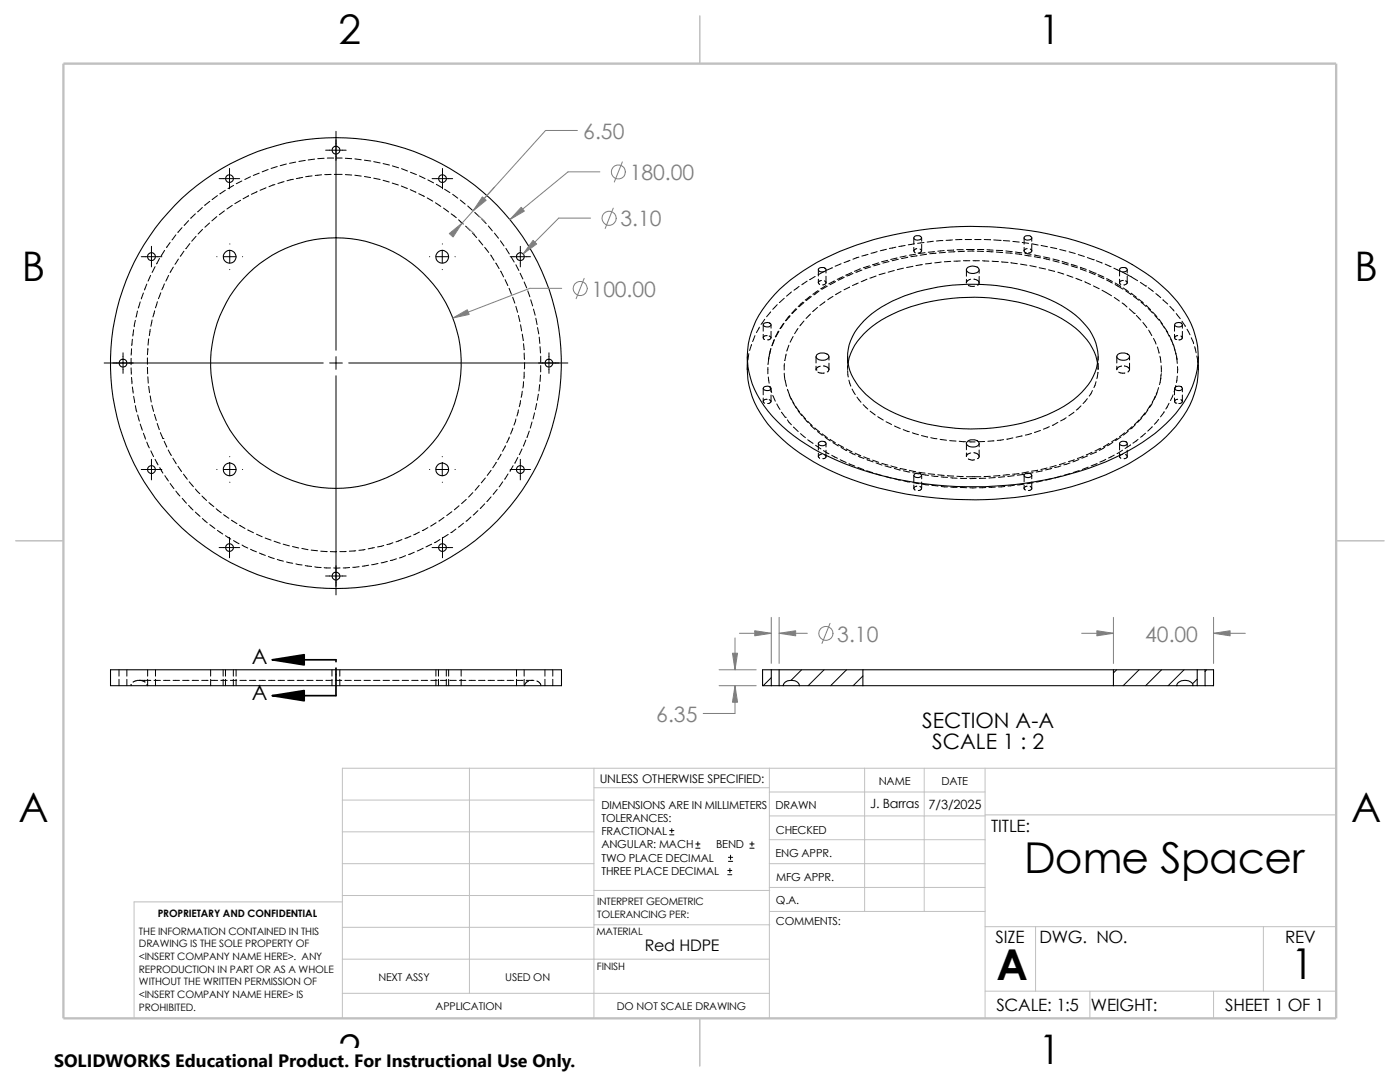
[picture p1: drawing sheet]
<svg xmlns="http://www.w3.org/2000/svg" width="279mm" height="216mm" viewBox="0 0 279 216" stroke-linecap="round" stroke-linejoin="round" font-family="sans-serif">
<g fill="none" stroke="#c0c0c0" stroke-width=".2">
<path d="M68.3 159.6h50.2M93.7 153.3v44.9M118.5 157.2h35M118.5 153.3v49.9M153.5 153.3v49.9M153.5 158h43.1M172.6 153.3v28.6M184.4 153.3v28.6M196.6 153.3v49.9M266.7 153.3h-198.4v49.9M68.3 178.7h50.2M68.3 172.3h50.2"/>
<path d="M68.3 166h50.2M68.3 180h-41.5v23.2M118.5 177.7h35.1M153.5 172.3h43.1M153.5 177.1h43.1M153.5 167.6h43.1M153.5 162.8h43.1M196.6 162.6h70.1M68.3 185h50.2M68.3 191.4h85.2M68.3 198.2h85.2M118.5 184.5h35.1"/>
<path d="M153.6 181.9h43M196.6 197.8h70.1M196.6 184.9h70.1M206.7 184.9v12.9M217.5 197.8v5.4M242.2 197.8v5.4M252.1 184.9v12.9"/>
</g>
<path d="M139.7 3.2v9.5M3.1 107.9h9.6M266.7 107.9h9.5M139.7 203.2v9.5" fill="none" stroke="#c0c0c0" stroke-width=".21"/>
<path d="M12.7 12.7h254v190.5h-254z" fill="none" stroke="#c0c0c0" stroke-width=".47"/>
<g fill="none" stroke="#000" stroke-width=".2">
<path d="M43.4 39l-1.1 .8M43.7 35.6h4.1M45 38l-1.1 .7M45.8 33.6v4.1M46.6 37l-1.1 .6M48 40l-1.1 .6M48.3 36.1l-1.1 .6M49.6 39l-1.1 .7M50 35.3l-1.1 .5M51.3 38.2l-1.1 .6M51.7 34.5l-1.2 .5M53.1 37.5l-1.2 .5"/>
<path d="M53.5 33.8l-1.2 .5M54.9 36.8l-1.2 .5M55.3 33.2l-1.2 .4M56.7 36.2l-1.2 .4M57.1 32.7l-1.2 .4M58.5 35.8l-1.2 .3M59 32.3l-1.2 .3M60.4 35.4l-1.3 .2M60.9 32l-1.3 .2M62.3 35.1l-1.3 .2M62.8 31.7l-1.3 .2M64.2 34.9l-1.3 .1"/>
<path d="M64.7 31.6l-1.3 .1M65 30h4.1M65.3 31.5h1.3M66.1 34.8h-1.3M66.7 34.8h1.6M67.1 31.5h1.2M67.1 26.2v43.7M68.9 31.6l1.3 .1M68.9 34.8l1.3 .1M70.8 31.7l1.3 .2M70.8 35l1.3 .1M72.7 32l1.3 .1"/>
<path d="M72.7 35.2l1.3 .2M74.6 32.3l1.3 .2M74.6 35.6l1.3 .2M76.5 32.6l1.2 .3M76.5 36l1.2 .3M78.3 36.5l1.2 .4M78.3 33.1l1.2 .4M80.1 37.1l1.2 .5M80.1 33.7l1.2 .4M81.9 37.8l1.1 .6M81.9 34.4l1.2 .4M83.6 38.7l1.1 .5"/>
<path d="M83.7 35.1l1.1 .5M85.3 39.5l1.1 .6M85.4 35.9l1.1 .6M86.2 35.6h4.1M87.1 36.8l1.1 .6M88.3 33.6v4.1M88.7 37.8l1.1 .6M90.3 38.8l1.1 .7M91.9 39.9l.9 .8M28.2 51.2h4.1M28.6 58.5l-.4 1.1M29.3 56.7l-.5 1.2"/>
<path d="M30.1 54.9l-.6 1.2M30.2 49.1v4.2M30.9 53.2l-.5 1.2M31.8 51.6l-.6 1.1M32.1 58.4l-.5 1.2M32.8 56.6l-.5 1.2M32.9 50l-.7 1M33.7 54.9l-.6 1.2M34 48.4l-.8 1M34.6 53.3l-.6 1.1M35.1 46.9l-.8 1M35.6 51.7l-.7 1"/>
<path d="M36.3 45.4l-.8 1M36.7 50.1l-.7 1M37.6 44l-.9 1M37.9 48.6l-.8 1M39 42.7l-.9 .9M39.1 47.2l-.8 .9M40.4 41.4l-.9 .8M40.4 45.8l-.9 .9M41.8 44.5l-.9 .8M41.9 40.2l-1 .8M43.3 43.2l-1 .9M43.3 51.2h.1"/>
<path d="M44.6 51.2h2.5M44.8 42.1l-1 .7M45.8 48.7h.1M45.8 50v2.5M45.8 53.8h.1M46.4 41l-1.1 .7M48.4 51.2h.1M85.7 51.2h.1M86.9 40.5l1.1 .7M87 51.2h2.5M88.3 48.7h.1M88.3 50v2.5"/>
<path d="M88.3 53.8h.1M88.5 41.5l1 .8M90 42.7l1.1 .7M90.8 51.2h.1M91.5 43.9l1 .8M92.9 45.1l1 .9M93.3 41.1l1 .9M94.3 46.5l.8 .9M94.7 42.4l1 .9M95.5 47.9l.9 1M96.1 43.7l.9 .9M96.7 49.4l.8 1"/>
<path d="M97.5 45.1l.8 1M97.9 50.9l.7 1M98.7 46.5l.8 1M98.9 52.5l.7 1.1M99.9 48l.7 1.1M99.9 54.1l.6 1.1M100.8 55.8l.5 1.2M101 49.6l.6 1.1M101.6 57.5l.5 1.2M101.8 51.2h4.1M102 51.2l.6 1.1M102.3 59.3l.4 1.2"/>
<path d="M103 52.8l.5 1.2M103.8 54.5l.6 1.2M103.8 49.1v4.2M104.6 56.3l.5 1.1M105.3 58l.4 1.2M105.9 59.8l.4 1.2M156.5 59.5l-1 .9M157.9 58.3l-.9 .8M159.5 57.1l-1 .8M161.1 56.1l-1.1 .7M161.7 59.1l-1 .8M161.9 59.2l-1 .8"/>
<path d="M162.7 55.2l-1.1 .6M163.2 58l-1 .7M163.3 53.8v1.3M163.3 55.7v.7l.3 .3M163.4 58.1l-1 .7M163.9 56l-.6 .3M164.4 54.2l-1.1 .6M164.5 56l.3 .3M164.8 53.8v.7M164.8 55.1v1.4l-.6 .4M164.8 57l-1 .6M165.1 57.1l-1.1 .6"/>
<path d="M166.1 53.4l-1.2 .5M166.2 59.1l-1 .7M166.5 56l-1.1 .6M166.8 56.2l-1.1 .6M167.9 52.6l-1.2 .5M167.9 58.2l-1.1 .6M168.2 55.2l-1.1 .6M168.5 55.3l-1.2 .6M169.5 57.3l-1.1 .5M169.6 51.9l-1.2 .5M170 54.4l-1.2 .5M170.2 54.6l-1.2 .5"/>
<path d="M171.3 56.5l-1.2 .5M171.4 51.3l-1.2 .4M171.7 53.6l-1.2 .5M172 53.9l-1.2 .5M173 55.7l-1.1 .5M173.2 50.8l-1.2 .3M173.5 53l-1.2 .4M173.8 53.3l-1.2 .3M174.8 55.1l-1.2 .4M175 50.2l-1.2 .3M175.3 52.5l-1.2 .3M175.6 52.7l-1.2 .3"/>
<path d="M176.7 54.5l-1.3 .3M176.9 49.7l-1.2 .3M177.2 51.9l-1.3 .3M177.4 52.2l-1.2 .3M178.5 54l-1.3 .3M178.8 49.3l-1.3 .3M179 51.5l-1.2 .3M179.3 51.7l-1.2 .3M180.3 53.5l-1.2 .3M180.6 49l-1.2 .2M180.8 51.1l-1.2 .2M181.1 51.3l-1.2 .3"/>
<path d="M182.2 53.1l-1.3 .3M182.4 47.5v1.2M182.4 49.4v.6M182.5 48.6l-1.2 .3M182.6 50.4h.1M182.8 50.7l-1.3 .2M183 49.6l-.5 .2a.35 .35 0 0 0 .1 .6M183 51l-1.2 .2M183.6 49.7l.3 .2v.3l-.7 .3M183.9 47.5v.6M183.9 48.8v1.2M184.1 52.8l-1.3 .2"/>
<path d="M184.4 48.4l-1.3 .2M184.6 50.4l-1.2 .2M184.9 50.7l-1.3 .2M185.9 52.5l-1.2 .2M186.3 48.1l-1.3 .2M186.5 50.2l-1.2 .1M186.8 50.5l-1.3 .1M187.8 52.3l-1.2 .2M188.2 48l-1.3 .1M188.4 50l-1.2 .1M188.7 50.3l-1.2 .2M189.7 52.2h-1.2"/>
<path d="M190.1 47.9l-1.3 .1M190.3 49.9l-1.2 .1M190.6 50.2l-1.3 .1M191 49.8h1.2M191.6 52.1h-1.2M192 47.8h-1.3M192.3 52h1.2M192.5 50.1l-1.3 .1M192.6 47.8h1.3M192.9 53.8v1.3M192.9 55.8v.7M192.9 49.8h1.5"/>
<path d="M193.1 50.1h1.3M193.3 56.9l.4 .2h.8M193.7 55.7l-.5 .3-.3 .3M194.2 52h1.3M194.4 55.7a.75 .75 0 0 1 .8 .3 .75 .75 0 0 1 0 .9h-.1M194.5 47.8h1.3M195 50.1l1.3 .1M195.1 49.8h1.2M195.4 53.8v.7M195.4 55.2v1.2M196.1 52l1.3 .1M196.4 47.8h1.3"/>
<path d="M196.9 50.2h1.3M197 49.8l1.2 .1M198 52.1l1.3 .1M198.3 47.9l1.3 .1M198.8 50.3l1.3 .1M198.8 50h1.3M199.6 48h.1M199.9 52.2l1.3 .2M200.2 48l1.3 .1M200.7 50.5h1.3M200.7 50.1l1.3 .1M201.8 52.4l1.2 .2"/>
<path d="M202.1 48.2l1.3 .1M202.6 50.6l1.3 .2M202.6 50.3l1.3 .2M203.7 52.7l1.2 .2M204 48.4l1.3 .2M204.4 47.5v1.2M204.4 49.4v.7l.2 .3M204.5 50.9l1.3 .2M204.6 50.5l1.2 .3M204.6 50.4h.1M204.9 49.6h.1M204.9 49.6l-.5 .4"/>
<path d="M205.5 53l1.3 .3M205.6 49.7l.3 .3M205.9 48.6l1.3 .3M205.9 47.5v.6M205.9 48.8v1.4l-.7 .3M206.4 51.2l1.2 .2M206.4 50.9l1.2 .2M207.4 53.4l1.3 .3M207.8 49l1.2 .2M208.3 51.6l1.2 .3M208.3 51.3l1.2 .2M209.3 53.8l1.2 .3"/>
<path d="M209.7 49.4l1.2 .2M210.1 52l1.3 .3M210.1 51.7l1.2 .3M211.1 54.3l1.2 .4M211.3 52h.1M211.5 49.8l1.2 .3M212 52.5l1.2 .4M212 52.2l1.2 .3M212.9 54.9l1.2 .4M213.4 50.2l1.2 .4M213.8 53l1.2 .4M213.8 52.7l1.2 .4"/>
<path d="M214.7 55.5l1.2 .5M215.2 50.8l1.2 .4M215.6 53.6l1.2 .5M215.6 53.3l1.2 .5M216.5 56.2l1.1 .6M217 51.4l1.2 .4M217.4 54.3l1.2 .5M217.4 54l1.2 .5M218.2 51.8h.1M218.2 57.1l1.2 .5M218.6 54.5h.1M218.8 52l1.2 .5"/>
<path d="M219.1 54.8l1.2 .5M219.2 55.1l1.1 .5M219.9 57.9l1.9 1.1M220.6 52.7l1.1 .5M220.9 55.9l1.1 .6M220.9 55.6l1.1 .6M222.3 53.5l1.1 .6M222.4 59.4l1 .7M222.5 56.8l1.6 .9M222.5 56.5l1.1 .6M223.4 53.8v1.3M223.4 55.7v.7l.2 .3"/>
<path d="M223.6 56.7h.1M223.6 57.1h.1M224 56h.1M224 56l-.6 .3M224 54.3l3 1.7M224.2 57.4l1 .8M224.6 56l.4 .3M224.7 58l1 .8M225 53.8v.7M225 55.1v1.4l-.7 .4M225.8 58.5l1 .8M226.2 59.1l1 .8"/>
<path d="M227.2 59.7l1 .8M227.6 56.3l1 .8M228.6 57.1h.1M229.2 57.4l1 .8M230.7 58.6l.9 .8M232.1 59.8l.9 .9M20.8 72.4h43.7M24.6 70.4v4.1M26.2 71.5v1.3M26.2 73.4v1.3M26.2 75.3l.1 1.3M26.2 69.6v1.3"/>
<path d="M26.4 77.2l.2 1.2M26.4 67.7l-.1 1.3M26.7 79.1l.2 1.2M26.7 65.8l-.2 1.3M27 63.9l-.2 1.3M27.4 62.1l-.3 1.2M28 60.2l-.4 1.3M29.4 73.4l.1 1.2M29.4 71.4v1.3M29.4 73.3v.1M29.5 69.5l-.1 1.3M29.5 75.2l.1 1.3"/>
<path d="M29.7 77.1l.1 1.3M29.7 67.6l-.2 1.3M30 79l.2 1.2M30 65.7l-.2 1.3M30.4 63.8l-.3 1.3M30.9 62l-.4 1.2M31.4 60.2l-.4 1.2M65.8 72.4h2.5M67.1 71.2v2.5M67.1 75v43.7M69.6 72.4h43.7M103 61.1l.3 1.2"/>
<path d="M103.5 62.9l.3 1.3M103.9 64.8l.2 1.2M103.9 79.9l-.3 1.3M104.2 66.7l.2 1.2M104.2 78.1l-.2 1.2M104.5 68.6l.1 1.2M104.5 76.2l-.1 1.2M104.6 74.3v1.2M104.6 70.4l.1 1.3M104.7 72.3l-.1 1.3M106.5 61.7l.3 1.2M106.9 63.5l.3 1.3"/>
<path d="M107.3 65.4l.2 1.2M107.4 78.7l-.2 1.2M107.6 67.3l.1 1.2M107.7 76.8l-.1 1.2M107.8 69.2l.1 1.2M107.9 74.8l-.1 1.3M107.9 71.1v1.2M107.9 72.9v1.3M109.6 70.4v4.1M149.2 72.5l-.1 1.2M149.4 70.6l-.1 1.2M150 68.7l-.4 1.2"/>
<path d="M150.7 67l-.5 1.2M151.6 65.3l-.6 1.1M152.3 64.8v1.3M152.3 66.7v.7M152.3 77.5v1.3M152.3 79.4v.7M152.6 63.7l-.7 1M152.9 79.7h.1M152.9 67h.1M152.9 67a.45 .45 0 0 0-.4 .1 .45 .45 0 0 0-.1 .5l.2 .1M152.9 79.7a.45 .45 0 0 0-.4 .1 .45 .45 0 0 0-.1 .5l.2 .1M153.2 73.3v1.3"/>
<path d="M153.3 75.2l.2 1.3M153.4 71.4l-.2 1.3M153.5 79.8l.3 .1v.3l-.3 .3h-.3M153.5 67.1l.3 .1v.3l-.3 .3h-.3M153.6 77.1l.4 1.2M153.8 62.2l-.8 1M153.8 69.6l-.3 1.2M153.8 69.6l-.4 2.2M153.9 64.8v.7M153.9 66.1v1.3M153.9 77.5v.7M153.9 78.8v1.3"/>
<path d="M154.2 78.9l.5 1.2M154.5 67.8l-.4 1.2M154.6 67.8l-.5 1.2M155.1 60.8l-.9 .9M155.3 66.1l-.6 1.1M155.4 66.1l-.6 1.1M156.4 64.5l-.7 1.1M156.5 64.5l-.8 1.1M156.5 74.5l.1 1.2M156.5 72.6v1.2M156.6 71.9h.1M156.7 75.9l.3 1.2"/>
<path d="M156.9 70.7l-.3 1.2M157.1 77.7l.5 1.2M157.4 68.9l-.4 1.2M157.5 78.8l.4 1M157.6 63l-.8 1M157.7 63l-.9 1M157.9 79.5l.6 1.1M158.3 67.1l-.6 1.2M158.8 61.6l-.8 .9M159 61.7l-.9 .9M159.3 65.5l-.7 1.1M160.2 60.3l-.9 .9"/>
<path d="M160.4 60.4l-.9 .8M160.4 64.1l-.8 .9M161.8 62.7l-.9 .8M162.9 73.8h.1M162.9 71.2v1.2M162.9 73.1v.6M163.2 61.3l-1 .9M163.2 74.3l.5 .1h.8M163.7 73.1l-.3 .1a.71 .71 0 0 0-.5 .6M164.3 73l.5 .1a.59 .59 0 0 1 .6 .4 .59 .59 0 0 1-.3 .7M164.6 60.2l-1 .8M165.4 71.2v.6"/>
<path d="M165.4 72.5v1.2M169.2 74l.1 1.2M169.2 71.2v1.2M169.2 73.1v.6M169.2 72.4v.7M169.4 75.9l.4 1.1M170.1 77.6l.6 1.1M171 79.2l.8 1.1M217 79.5l-.8 1M218 77.9l-.6 1.1M218.7 76.2l-.4 1.1M219 72.4l.1 1.3"/>
<path d="M219.1 74.3l-.2 1.3M219.2 71.2v.6M219.2 72.5v1.2M222.9 71.2v1.2M222.9 73.1v.7M223.3 74.3l.4 .1h.8M223.8 73.1l-.6 .2-.3 .3M223.8 73v.1M223.9 60.5l1 .8M224.4 73a.75 .75 0 0 1 .8 .3 .75 .75 0 0 1 0 .9h-.1M225.4 61.6l1 .9M225.4 71.2v.6"/>
<path d="M225.4 72.5v1.2M226.4 62.5h.1M226.8 62.9l.9 1M227.7 60.3l1 .8M228.1 64.3l.8 1.1M228.7 60.9l.9 .9M229.2 61.6l.8 .8M229.2 65.9l.7 1.1M230 62.3l.9 .9M230.2 67.5l.5 1.2M230.5 62.9l.8 1M230.5 79.1l-.5 1.2"/>
<path d="M230.9 78.5l-.6 1.2M231 69.3l.3 1.2M231.2 77.3l-.4 1.3M231.3 63.7l.7 1M231.5 71.1l.2 1.2M231.6 75.5l-.2 1.3M231.7 64.4l.7 1M231.7 73l.1 1.3M231.8 74.5l-.2 1.1M232.4 65.3l.6 1.1M232.7 66l.6 1.1M233.3 66.9l.6 1.2"/>
<path d="M233.5 61.1l.8 1M233.6 67.6l.5 1.2M234.1 78.8l-.5 1.1M234.1 68.7l.4 1.2M234.4 69.4l.3 1.1M234.4 64.8v1.3M234.4 66.7v.7M234.4 77.5v1.3M234.4 79.4v.7M234.7 67.7h.1M234.7 70.5v.2M234.7 77h.1"/>
<path d="M234.7 77l-.4 1.2M234.7 70.5l.2 1.3M234.7 62.6l.8 1M234.8 71.3l.1 1.2M234.9 75.1l-.1 1.2M235 73.2v1.2M235 67h-.3a.38 .38 0 0 0-.3 .3 .38 .38 0 0 0 .3 .4M235 79.7h-.3a.38 .38 0 0 0-.3 .3 .38 .38 0 0 0 .3 .4M235.7 79.8l.3 .3-.1 .1-.3 .3h-.4M235.7 67.1l.3 .3-.1 .1-.3 .3h-.4M235.9 64.1l.7 1.1M236 64.8v.7"/>
<path d="M236 66.1v1.3M236 77.5v.7M236 78.8v1.3M236.9 65.7l.6 1.1M237.7 67.4l.5 1.2M238.4 69.2l.3 1.2M238.8 71l.2 1.3M239.1 72.9v.8M27 80.9l.3 1.3M27.5 82.8l.3 1.2M28 84.6l.4 1.3M28.2 93.7h4.1"/>
<path d="M28.6 86.4l.4 1.2M29.3 88.2l.5 1.2M30.1 90l.5 1.1M30.2 91.7v4.1M30.3 80.9l.3 1.2M30.8 82.7l.4 1.2M30.9 91.7l.6 1.1M31.4 84.5l.4 1.2M31.9 93.3l.6 1.1M32 86.3l.5 1.2M32.5 87.5h.1M32.8 88.1l.5 1.1"/>
<path d="M32.9 94.9l.7 1.1M33.6 89.8l.6 1.1M34 96.5l.7 1M34.5 91.4l.7 1.1M35.1 98l.8 1M35.5 93l.7 1.1M36.4 99.4l.8 1M36.6 94.6l.8 1M37.8 96.1l.8 1M39 97.6l.9 .9M40.3 99l.9 .9M43.3 93.7h.1"/>
<path d="M44.6 93.7h2.5M45.8 91.1h.1M45.8 92.4v2.6M45.8 96.2h.1M48.4 93.7h.1M85.7 93.7h.1M87 93.7h2.5M88.3 91.1h.1M88.3 92.4v2.6M88.3 96.2h.1M90.8 93.7h.1M93 99.7l-.9 .8"/>
<path d="M94.4 98.3l-.9 .9M95.6 96.9l-.8 .9M96.9 95.4l-.8 1M98 99.1l-.8 1M98 93.9l-.8 1M99 92.2l-.7 1.1M99.2 97.7l-.8 .9M100 90.6l-.6 1.1M100.3 96.1l-.7 1.1M100.9 88.9l-.6 1.1M101.4 94.6l-.7 1M101.6 87.2l-.5 1.1"/>
<path d="M101.8 93.7h4.1M102.4 85.4l-.5 1.2M102.4 92.9l-.6 1.1M103 83.6l-.4 1.2M103.3 91.3l-.6 1.1M103.5 81.8l-.3 1.2M103.8 91.7v4.1M104.2 89.6l-.6 1.1M104.9 87.8l-.5 1.2M105.2 87.2h.1M105.6 86l-.4 1.2M106.2 84.2l-.4 1.2"/>
<path d="M106.7 82.4l-.3 1.2M107.1 80.5l-.3 1.2M155 80.6l.7 1.1M156 82.3l.7 1M156.7 83.3h.1M157.1 83.8l.8 1M158.2 80.3l.7 1.1M158.4 85.2l.9 .9M158.8 81.1l.8 1.1M159.3 81.9l.7 1M159.8 86.5l.9 .8M159.9 82.6l.9 1"/>
<path d="M160.4 83.4l.9 .9M161.2 87.8l1.1 .7M161.2 84.1l.9 .9M161.8 84.8l.8 .9M162.6 85.4l1 .8M162.8 88.9l1 .7M163.2 86.1l.9 .8M163.3 90.4v.7l.3 .3M163.3 88.5v1.3M163.9 90.7l-.6 .3M163.9 90.6v.1M164.1 86.6l1 .7"/>
<path d="M164.3 89.9l1.1 .7M164.5 90.7l.3 .4M164.7 87.2l1 .8M164.8 89.8v1.4l-.3 .3h-.3M164.8 88.5v.7M165.7 87.7l1 .6M166 90.8l1.1 .6M166.2 88.3l1.1 .7M167.3 88.7l1.1 .6M167.7 91.7l1.2 .6M167.9 89.3l1.1 .6M168.9 89.6l1.2 .6"/>
<path d="M169.4 92.5l1.2 .5M169.5 90.2l1.2 .6M170.6 90.4l1.2 .5M171.2 93.3l1.2 .4M171.3 91l1.1 .5M172.3 80.7l.9 .9M172.4 91.1l1.2 .5M173 93.9l1.2 .4M173 91.7l1.2 .5M173.7 82l1 .8M174.2 91.8l1.1 .4M174.8 94.5l1.2 .4"/>
<path d="M174.8 92.4l1.2 .4M175.2 83.1l1.1 .7M176 92.5l1.2 .3M176.6 93l1.2 .3M176.6 95l1.2 .4M176.8 84.2l1.1 .5M177.8 93l1.2 .3M178.5 93.5l1.2 .3M178.5 95.5l1.2 .3M178.5 85l1.2 .5M179.6 93.5l1.3 .2M180.3 85.7l1.2 .4"/>
<path d="M180.3 93.9l1.3 .3M180.3 95.9l1.3 .3M181.5 93.9l1.3 .2M182.1 86.4l1.2 .3M182.2 94.3l1.2 .3M182.2 96.3l1.2 .2M182.4 94.9v1.2M182.4 96.8v.7M183 97l-.6 .3v.2l.2 .3M183.4 94.2l1.2 .2M183.6 97.1a.39 .39 0 0 1 .3 .3 .39 .39 0 0 1-.3 .4l-.3 .1M183.9 86.9l1.2 .3"/>
<path d="M183.9 94.9v.6M183.9 96.2v1.3M184.1 94.7l1.2 .2M184.1 96.6l1.2 .2M185.1 87.2h.1M185.3 94.5l1.2 .2M185.8 87.3l1.2 .2M185.9 95l1.3 .1M186 96.9l1.2 .1M187.2 94.7l1.2 .2M187.6 87.7l1.3 .1M187.8 95.2h1.3"/>
<path d="M187.8 97.1l1.3 .1M189.1 94.9l1.2 .1M189.5 87.9l1.3 .1M189.7 95.3l1.3 .1M189.7 97.2h1.3M191 95l1.2 .1M191.4 88.1h1.3M191.6 95.4l1.3 .1M191.6 97.3h1.3M192.9 88.5v1.2M192.9 90.4v.7M192.9 95.1h2.8"/>
<path d="M193.3 91.6l.7 .2 .5-.1M193.3 88.1l1.3 .1M193.5 95.5h1.3M193.5 97.3h1.3M193.7 90.4l-.5 .2-.3 .3M194.4 90.3a.76 .76 0 0 1 .8 .3 .76 .76 0 0 1 0 .9h-.1M195.4 88.5v.7M195.4 89.8v1.3M196.5 88.1h-1.3M196.7 95.4l-1.2 .1M196.7 97.3h-1.2M197.7 95l-1.3 .1"/>
<path d="M198.4 88l-1.3 .1M198.6 95.3l-1.2 .1M198.6 97.2h-1.2M199.6 94.9l-1.3 .1M200.3 87.7l-1.3 .2M200.5 95.1l-1.2 .1M200.5 97.1l-1.2 .1M201.5 94.7l-1.3 .1M202.1 87.4l-1.2 .2M202.4 94.9l-1.3 .2M202.4 96.8l-1.2 .2M203.4 94.5l-1.3 .1"/>
<path d="M204 87l-1.2 .2M204.3 94.7l-1.3 .1M204.3 96.6l-1.2 .2M204.4 96.8v.7l.2 .2M204.4 94.9v1.2M204.9 97l-.5 .3M205.2 94.1l-1.2 .3M205.6 97l.3 .4M205.9 86.5l-1.3 .3M205.9 96.2v1.4l-.7 .3M205.9 94.9v.6M206.2 94.3l-1.3 .2"/>
<path d="M206.2 96.3l-1.3 .2M207.1 93.8l-1.2 .2M207.6 85.9l-1.1 .4M208 93.9l-1.2 .3M208.1 95.9l-1.3 .3M209 93.4l-1.3 .3M209.4 85.1l-1.2 .5M209.9 93.5l-1.2 .3M209.9 95.5l-1.2 .3M210.8 92.9l-1.3 .3M211.1 84.3l-1.1 .6M211.7 93l-1.2 .3"/>
<path d="M211.8 95l-1.3 .3M212.6 92.3l-1.2 .4M212.8 83.4l-1.1 .6M213.5 92.4l-1.2 .4M213.6 94.5l-1.2 .3M214.3 82.3l-1 .7M214.4 91.7l-1.2 .4M215.3 91.7l-1.2 .5M215.4 93.9l-1.2 .4M215.7 81l-.9 .8M216.2 91l-1.2 .5M217 91l-1.1 .4"/>
<path d="M217.2 93.2l-1.2 .5M217.9 90.3l-1.1 .5M218.8 90.2l-1.2 .5M218.9 92.5l-1.1 .5M219.7 89.5l-1.2 .5M220.5 89.2l-1.1 .7M220.7 91.7l-1.2 .5M221.3 88.5l-1.1 .7M222.1 88.3l-1.1 .6M222.4 90.8l-1.2 .6M222.9 87.5l-1 .6M223.4 90.4v.7l.3 .3"/>
<path d="M223.4 88.5v1.3M223.7 87.2l-1.1 .7M224 90.7l-.6 .3M224 90.6v.1M224 89.8l-1.1 .7M224.5 86.4l-1.1 .7M224.6 90.7l.4 .4M225 88.5v.7M225 89.8v1.4l-.7 .3M225.2 86l-1 .8M225.6 88.8l-1.1 .7M225.9 85.1l-.9 .9"/>
<path d="M226.6 84.8l-1 .8M227.1 87.7l-1 .7M227.3 83.8l-.9 .9M227.9 83.4l-.9 .9M228.5 82.4l-.8 1M228.6 86.4l-1 .8M229.1 81.8l-.8 1M229.6 80.8l-.7 1.1M230 85.1l-.9 .9M230 80.2l-.6 1.1M231.2 83.7l-.8 1M232.3 82.1l-.7 1.1"/>
<path d="M233.3 80.5l-.6 1.1M234.7 80.4h.1M37.6 100.8l.9 1M39 102.2l.9 .8M40.4 103.5l1 .8M41.7 100.3l1 .8M41.9 104.7l1 .8M43.1 101.5l1.1 .8M43.4 105.8l1 .8M43.7 109.3h4.1M44.6 102.7l1.1 .7M45 106.9l1.1 .7"/>
<path d="M45.8 107.2v4.1M46.2 103.8l1.1 .7M46.6 107.9l1.1 .6M47.8 104.8l1.1 .7M48.3 108.8l1.1 .5M49.4 105.7l1.2 .6M50 109.6l1.2 .5M51.2 106.6l1.1 .5M51.8 110.4l1.2 .4M52.9 107.4l1.2 .4M53.6 111l1.1 .5M54.7 108l1.2 .4"/>
<path d="M55.3 111.6l1.3 .4M56.5 108.6l1.2 .3M57.2 112.1l1.2 .3M58.4 109.1l1.2 .2M59.1 112.5l1.2 .2M60.2 109.4l1.3 .3M60.9 112.9l1.3 .1M62.1 109.8l1.3 .1M62.8 113.1l1.3 .1M64 110l1.2 .1M64.7 113.3h1.3M65 114.9h4.1"/>
<path d="M65.2 110.1h.1M65.9 110.1h1.3M66.6 113.3h1.3M69.1 110l-1.3 .1M69.8 113.2l-1.3 .1M71 109.9l-1.3 .1M71.7 113.1l-1.3 .1M72.9 109.6l-1.3 .2M73.6 112.8l-1.3 .2M74.7 109.3l-1.2 .2M75.4 112.4l-1.2 .3M76.6 108.8l-1.2 .3"/>
<path d="M77.3 112l-1.2 .3M78.4 108.3l-1.2 .4M79.1 111.5l-1.2 .3M80.2 107.7l-1.2 .4M80.9 110.9l-1.2 .4M82 107l-1.2 .4M82.7 110.2l-1.2 .5M83.7 106.2l-1.2 .5M84.5 109.4l-1.2 .5M85.4 105.3l-1.1 .6M86.1 108.6l-1.1 .5M86.2 109.3h4.1"/>
<path d="M87 104.3l-1.1 .7M87.8 107.7l-1.1 .6M88.3 107.2v4.1M88.6 103.3l-1 .7M89.5 106.6l-1.2 .7M90.2 102.1l-1 .8M91 105.6l-1 .7M91.6 100.9l-.9 .8M92.5 104.4l-1 .8M94 103.2l-1 .8M95.4 101.9l-1 .9M96.7 100.5l-.9 1"/>
<path d="M23.7 133.6v1.3M23.7 135.6v1.2M25.3 133.6v1.3M25.3 135.6v1.2M26.2 136.6v.2M28.1 135.8l.9 .3M29.3 136.6l.1 .2M29.5 133.6v1.3M29.5 135.6v1.2M30.1 135.8h-2.7l-.9 .3M30.7 135.8h1.3M31 133.6v1.3"/>
<path d="M31 135.6v1.2M32.6 135.8h1.3M34.5 135.8h1.3M36.4 135.8h1.3M38.4 135.8h1.2M40.3 135.8h1.2M42 133.6v1.3M42 135.6v1.2M42.2 135.8h1.2M44.1 135.8h1.2M44.5 133.6v1.3M44.5 135.6v1.2"/>
<path d="M45 133.6v1.3M45 135.6v1.2M46 135.8h1.2M46.6 133.6v1.3M46.6 135.6v1.2M47.1 133.6v1.3M47.1 135.6v1.2M47.9 135.8h1.2M49.8 135.8h1.3M51.7 135.8h1.3M53.6 135.8h1.3M55.5 135.8h1.3"/>
<path d="M57.4 135.8h1.3M59.3 135.8h1.3M61.2 135.8h1.3M63.1 135.8h1.3M65 135.8h1.3M66.3 133.6v1.3M66.3 135.6v1.2M66.9 135.8h1.3M67.8 133.6v1.3M67.8 135.6v1.2M68.8 135.8h1.3M70.7 135.8h1.3"/>
<path d="M72.6 135.8h1.3M74.5 135.8h1.3M76.5 135.8h1.2M78.4 135.8h1.2M80.3 135.8h1.2M82.2 135.8h1.2M84.1 135.8h1.2M86 135.8h1.2M87 133.6v1.3M87 135.6v1.2M87.5 133.6v1.3M87.5 135.6v1.2"/>
<path d="M87.9 135.8h1.3M89.1 133.6v1.3M89.1 135.6v1.2M89.5 133.6v1.3M89.5 135.6v1.2M89.8 135.8h1.3M91.7 135.8h1.3M92 133.6v1.3M92 135.6v1.2M93.6 135.8h1.3M95.5 135.8h1.3M97.4 135.8h1.3"/>
<path d="M99.3 135.8h1.3M101.2 135.8h1.3M103.1 133.6v1.3M103.1 135.6v1.2M103.1 135.8h1.3M104.6 133.6v1.3M104.6 135.6v1.2M105 135.8h1.6M105.5 135.9h-.1a.99 .99 0 0 0-.7 .9M107.1 135.9a1.04 1.04 0 0 1 .8 .9M108.8 133.6v1.3M108.8 135.6v1.2"/>
<path d="M110.3 133.6v1.3M110.3 135.6v1.2M153.9 135.2l-1.6 1.6M160 133.6l-2.1 2.2M164.5 133.6l-3.2 3.2M169 133.6l-3.2 3.2M172.2 134.9l-1.9 1.9M222.8 133.6l-.6 .7M227.3 133.6l-3.1 3.2M231.8 133.6l-3.2 3.2M236.3 133.6l-3.2 3.2M238.9 135.5l-.9 .9"/>
<path d="M240.8 133.6l-.3 .4M242.2 136.7l-.1 .1M133.6 166.6h.9M133.6 165.7h.9M134.1 165.4v.8M138.9 169.2h.8M138.9 168.4h.8M139.3 168v.8M145.2 174.5h.8M145.2 173.7h.8M145.4 171.9h.8M145.4 171.1h.8"/>
<path d="M145.7 173.3v.8M145.8 170.6v.9M149.6 169.2h.9M149.6 168.4h.9M150.1 168v.8"/>
</g>
<g fill="none" stroke="#000" stroke-width=".21">
<path d="M155.6 57.7a42.7 42.7 0 0 1 17.1-9.4 74.5 74.5 0 0 1 45.5 .9 39.3 39.3 0 0 1 16.8 11.1 16.4 16.4 0 0 1 3 16.8 26.5 26.5 0 0 1-11.3 12 60.3 60.3 0 0 1-26.1 7.8 69.6 69.6 0 0 1-36.9-6.6 29.8 29.8 0 0 1-12.6-11.5 16.3 16.3 0 0 1 2.6-19zM163.3 53.7a1.02 1.02 0 0 1 1.5 .1 .8 .8 0 0 1-.7 .5 .8 .8 0 0 1-.8-.6zM182.5 47.2a.82 .82 0 0 1 1.4 .4 .95 .95 0 0 1-1.5-.1zM193.2 53.3a1.73 1.73 0 0 1 2.2 .4 .87 .87 0 0 1-1 .9l-1-.2a.59 .59 0 0 1-.5-.4 .59 .59 0 0 1 .3-.7zM204.4 47.3a.91 .91 0 0 1 1.5 .3 .95 .95 0 0 1-1.5-.1zM223.4 53.7a1.02 1.02 0 0 1 1.6 .1 .87 .87 0 0 1-1.6 0zM149.1 71.2a18.9 18.9 0 0 0 7 16.4 47.9 47.9 0 0 0 22.9 10.6 73.7 73.7 0 0 0 40-2.8 38.3 38.3 0 0 0 15.6-10.3 18.4 18.4 0 0 0 4.5-13.9M152.4 77.3a.82 .82 0 0 1 1.4 .3 1.02 1.02 0 0 1-1.5 0zM152.4 64.6a.82 .82 0 0 1 1.4 .3 1.02 1.02 0 0 1-1.5 0zM163 70.8a1.81 1.81 0 0 1 2.4 .2 1.19 1.19 0 0 1-1.7 .8h-.3a.61 .61 0 0 1-.4-1zM172.4 64a25.7 25.7 0 0 1 13.4-6.4 38.9 38.9 0 0 1 26 3.4 14.8 14.8 0 0 1 6.9 7.4 9.5 9.5 0 0 1-2.8 9.9 27.1 27.1 0 0 1-14.8 6.7 38.8 38.8 0 0 1-24.7-3.6 14.8 14.8 0 0 1-6.8-7.5 9.5 9.5 0 0 1 2.8-9.9zM219 72.4a12.3 12.3 0 0 0-6.1-8.2 36.1 36.1 0 0 0-21.3-4.8 32.3 32.3 0 0 0-17.6 5.8 11.5 11.5 0 0 0-4.8 7.2"/>
<path d="M223.2 70.7a1.73 1.73 0 0 1 2.2 .3v.2a1.51 1.51 0 0 1-2.5 0zM234.4 64.7a.95 .95 0 0 1 1.6 .1 .87 .87 0 0 1-1.6 .1zM234.4 77.4a.95 .95 0 0 1 1.6 .1 .87 .87 0 0 1-1.6 .1zM163.3 88.4a.95 .95 0 0 1 1.5 .1 .83 .83 0 0 1-.7 .4 .83 .83 0 0 1-.8-.5zM182.5 94.6a.83 .83 0 0 1 1.4 .4 .98 .98 0 0 1-1.5-.1zM193.2 88a1.66 1.66 0 0 1 2.2 .3 .83 .83 0 0 1-1 .9l-1-.1a.56 .56 0 0 1-.5-.5 .56 .56 0 0 1 .3-.6zM204.4 94.7a.89 .89 0 0 1 1.5 .3 .98 .98 0 0 1-1.5-.1zM223.4 88.4a.95 .95 0 0 1 1.6 .1 .87 .87 0 0 1-1.6 .1zM22.1 133.6h90v3.2h-90zM153.9 136.8h1.6M153.9 133.6h-1.7v3.2h1.7M153.9 133.6v3.2"/>
<path d="M153.9 133.6h1.6M155.5 133.6h16.7M155.5 136.8h.8M155.5 133.6v3.2M156.3 136.8a1.79 1.79 0 0 1 2.8-.7l.5 .7M156.3 136.8h3.3M159.6 136.8h12.6M172.2 136.8h50M172.2 133.6h50M172.2 133.6v3.2M222.2 133.6h16.7M222.2 136.8h12.7"/>
<path d="M222.2 133.6v3.2M234.9 136.8a1.76 1.76 0 0 1 2.8-.7l.3 .3 .1 .4M234.9 136.8h3.2M238.1 136.8h.8M238.9 136.8h1.6M238.9 133.6v3.2M238.9 133.6h1.6M240.5 133.6h1.7v3.2h-1.7M240.5 133.6v3.2"/>
<circle cx="45.8" cy="35.7" r=".77"/>
<circle cx="67.1" cy="30" r=".79"/>
<circle cx="88.3" cy="35.7" r=".77"/>
<circle cx="30.2" cy="51.2" r=".79"/>
<circle cx="45.8" cy="51.2" r="1.28"/>
<circle cx="88.2" cy="51.2" r="1.28"/>
<circle cx="103.8" cy="51.2" r=".79"/>
<circle cx="24.6" cy="72.5" r=".79"/>
<circle cx="67" cy="72.5" r="45"/>
<circle cx="67" cy="72.5" r="25"/>
<circle cx="109.5" cy="72.4" r=".77"/>
<circle cx="30.2" cy="93.7" r=".79"/>
<circle cx="45.8" cy="93.7" r="1.28"/>
<circle cx="88.2" cy="93.7" r="1.28"/>
<circle cx="103.8" cy="93.7" r=".79"/>
<circle cx="45.8" cy="109.3" r=".77"/>
<circle cx="67.1" cy="115" r=".79"/>
<circle cx="88.3" cy="109.3" r=".77"/>
</g>
<g fill="none" stroke="#808080" stroke-width=".2">
<path d="M98.7 37.3l-4.3 4.8M115.2 26h-6.3l-16.7 18.5M119.7 34.3h-6.3l-11.6 9.5M124.2 32.3l-1.6 4M93.2 45.3l1.4 1.3M95.4 42.9l1.4 1.3M112.1 57.5h-6.4l-15.3 6M116.6 55.5l-1.6 4.1M117.9 43.5h-6.4l-7.1 7.2M122.4 41.5l-1.6 4.1M143.5 136.8h7.4M143.5 133.6h7.4"/>
<path d="M146.7 136.8v5.6h-6.4M146.7 127.3v6.3M147.6 126.4h6.3M153.9 123.2v9.2M155.5 123.2v9.2M155.5 126.4h5.6M165.7 124.4l-1.7 4M215.9 126.4h6.3M222.2 123.2v9.2M242.2 126.4h6.3M242.2 123.2v9.2"/>
<circle cx="123.4" cy="34.3" r="1.4"/>
<circle cx="115.8" cy="57.6" r="1.41"/>
<circle cx="121.6" cy="43.6" r="1.41"/>
<circle cx="164.8" cy="126.4" r="1.4"/>
</g>
<g fill="#808080" stroke="#808080" stroke-width=".2">
<path d="M155.5 126.4l3.3-.5v1z"/>
<path d="M150.6 125.9l3.3 .5-3.3 .5z"/>
<path d="M146.7 136.8l.5 3.3h-1z"/>
<path d="M146.2 130.3h1l-.5 3.3z"/>
<path d="M218.9 125.9l3.3 .5-3.3 .5z"/>
<path d="M242.2 126.4l3.3-.5v1z"/>
<path d="M104 41.4l.6 .7-2.8 1.7z"/>
<path d="M106.4 48l.7 .7-2.7 2z"/>
<path d="M89.7 46.6l2.5-2.1-1.8 2.8z"/>
<path d="M96.3 39.3l.7 .7-2.6 2.1z"/>
<path d="M90.4 63.5l2.9-1.7 .3 .9z"/>
</g>
<path d="M54.4 131.7l6.3-1.1v2.1zM54.4 138.8l6.3-1v2z" fill="#000" stroke="#000" stroke-width=".34"/>
<path d="M54.4 131.7h12.7v.3M67.1 133.3v5.5h-12.7" fill="none" stroke="#000" stroke-width=".34"/>
<path d="M10.8 209.2h104.1v6.7h-104.1z" fill="#fff"/>
<g font-size="8.5">
<text x="204.4" y="174.1">Dome Spacer</text>
<text x="198.8" y="195.5">A</text>
<text x="257.6" y="195.3">1</text>
</g>
<g font-size="8.1">
<text x="67.6" y="8.8">2</text>
<text x="207.3" y="8.8">1</text>
<text x="4.4" y="56.1">B</text>
<text x="270.3" y="56.1">B</text>
<text x="3.7" y="164.1">A</text>
<text x="269.6" y="164.1">A</text>
<text x="67.6" y="212.3">2</text>
<text x="207.3" y="212.3">1</text>
</g>
<g font-size="4.2" fill="#808080">
<text x="116.4" y="27.7">6.50</text>
<text x="125.7" y="35.9">180.00</text>
<text x="123.8" y="45.2">3.10</text>
<text x="118.1" y="59.2">100.00</text>
<text x="167.1" y="128">3.10</text>
<text x="228.5" y="128.1">40.00</text>
<text x="131" y="144">6.35</text>
</g>
<g font-size="4.2">
<text x="50.2" y="132.5">A</text>
<text x="50.2" y="139.7">A</text>
<text x="184.1" y="145.2">SECTION A-A</text>
<text x="186.1" y="149.4">SCALE 1 : 2</text>
</g>
<text font-size="3.6" x="10.8" y="213">SOLIDWORKS Educational Product. For Instructional Use Only.</text>
<g font-size="3.4">
<text x="197.8" y="166">TITLE:</text>
<text x="198.7" y="188.1">SIZE</text>
<text x="207.5" y="188.1">DWG. NO.</text>
<text x="256.5" y="188.2">REV</text>
<text x="198.8" y="201.7">SCALE: 1:5</text>
<text x="217.7" y="201.8">WEIGHT:</text>
<text x="244.5" y="201.7">SHEET 1 OF 1</text>
</g>
<text font-size="3.2" x="128.7" y="189.8">Red HDPE</text>
<g font-size="2.5">
<text x="173.7" y="161.3">J. Barras</text>
<text x="185.3" y="161.4">7/3/2025</text>
</g>
<text font-size="2.4" x="119.7" y="156.2">UNLESS OTHERWISE SPECIFIED:</text>
<g font-size="2.2">
<text x="120" y="161.3">DIMENSIONS ARE IN MILLIMETERS</text>
<text x="154.8" y="161.5">DRAWN</text>
<text x="175.4" y="156.7">NAME</text>
<text x="187.9" y="156.7">DATE</text>
<text x="120" y="164">TOLERANCES:</text>
<text x="120" y="166.6">FRACTIONAL</text>
<text x="154.8" y="166.3">CHECKED</text>
<text x="120" y="172">TWO PLACE DECIMAL</text>
<text x="120" y="169.3">ANGULAR: MACH</text>
<text x="142.9" y="169.3">BEND</text>
<text x="154.8" y="171">ENG APPR.</text>
<text x="120" y="174.6">THREE PLACE DECIMAL</text>
<text x="154.9" y="175.7">MFG APPR.</text>
<text x="154.9" y="184.7">COMMENTS:</text>
<text x="154.9" y="180.5">Q.A.</text>
</g>
<g font-size="2.1">
<text x="75.5" y="195.7">NEXT ASSY</text>
<text x="100.8" y="195.7">USED ON</text>
<text x="86.9" y="201.5">APPLICATION</text>
<text x="123.1" y="201.6">DO NOT SCALE DRAWING</text>
</g>
<g font-size="2">
<text x="31.5" y="183">PROPRIETARY AND CONFIDENTIAL</text>
<text x="119.2" y="183.1">TOLERANCING PER:</text>
<text x="119.2" y="180.6">INTERPRET GEOMETRIC</text>
<text x="27.7" y="186.5">THE INFORMATION CONTAINED IN THIS</text>
<text x="27.7" y="189.1">DRAWING IS THE SOLE PROPERTY OF</text>
<text x="27.7" y="191.6">&lt;INSERT COMPANY NAME HERE&gt;. ANY</text>
<text x="119" y="186.6">MATERIAL</text>
<text x="27.7" y="194.1">REPRODUCTION IN PART OR AS A WHOLE</text>
<text x="27.7" y="196.6">WITHOUT THE WRITTEN PERMISSION OF</text>
<text x="119.1" y="193.5">FINISH</text>
<text x="27.7" y="199.1">&lt;INSERT COMPANY NAME HERE&gt; IS</text>
<text x="27.7" y="201.7">PROHIBITED.</text>
</g>
</svg>
